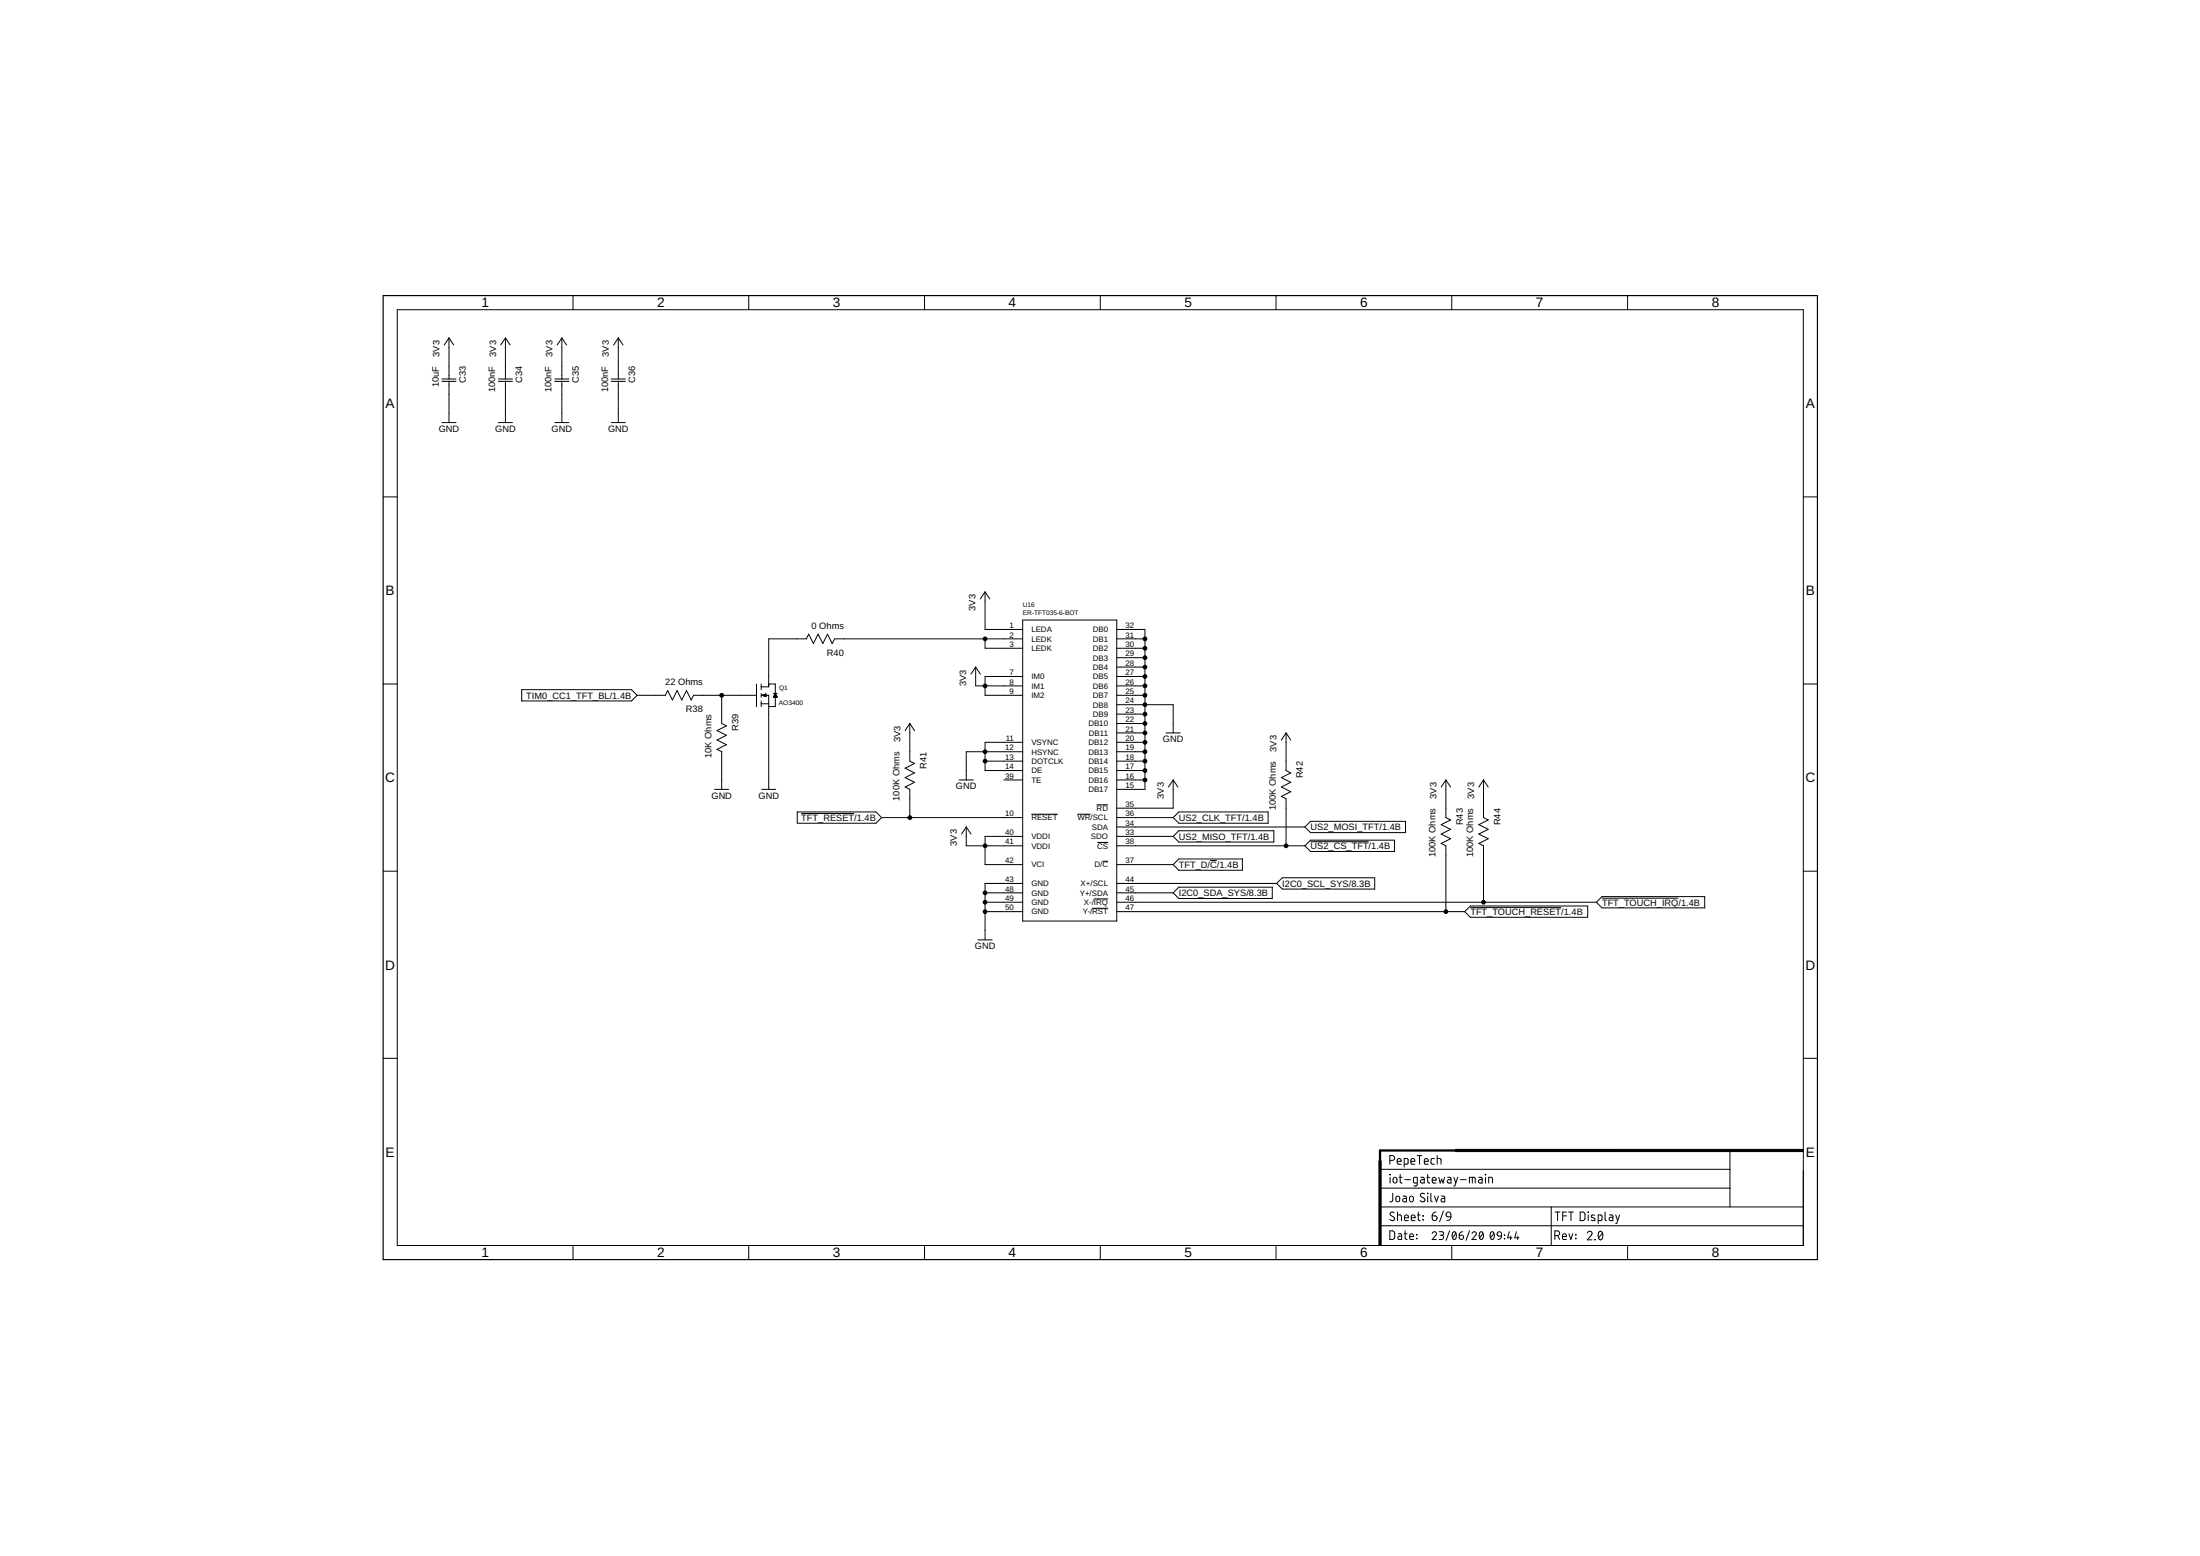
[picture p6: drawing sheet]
<svg xmlns="http://www.w3.org/2000/svg" width="594mm" height="420mm" viewBox="0 0 594 420" stroke-linecap="round" stroke-linejoin="round" font-family="sans-serif">
<g fill="none" stroke="#000" stroke-width=".27">
<path d="M154.7 79.8v3.8M202.2 79.8v3.8M249.7 79.8v3.8M297.1 79.8v3.8M344.6 79.8v3.8M392 79.8v3.8M439.5 79.8v3.8M107.3 83.6h379.7v252.7h-379.7zM121.2 91.2v11.1M121.2 91.2l1.3 2M121.2 91.2l-1.2 2M136.5 91.2v11.1"/>
<path d="M136.5 91.2l1.3 2M136.5 91.2l-1.3 2M151.7 91.2v11.1M151.7 91.2l1.3 2M151.7 91.2l-1.2 2M167 91.2v11.1M167 91.2l1.2 2M167 91.2l-1.3 2M119.3 102.3h3.8M119.3 103h3.8M119.3 114.1h3.8M121.2 103v11.1"/>
<path d="M134.6 102.3h3.8M134.6 103h3.8M134.6 114.1h3.8M136.5 103v11.1M149.8 102.3h3.8M149.8 103h3.8M149.8 114.1h3.8M151.7 103v11.1M165.1 102.3h3.8M165.1 103h3.8M165.1 114.1h3.8M167 103v11.1"/>
<path d="M103.5 134.2h3.8M487 134.2h3.8M266 159.8v10.2h10.2M266 159.8l1.3 1.9M266 159.8l-1.3 1.9M266 172.5v2.5h10.2M276.2 167.4h25.4v81.3h-25.4zM276.2 172.5h-50.8l-.7 1.3-1.2-2.6-1.3 2.6-1.3-2.6-1.3 2.6-1.2-2.6-.7 1.3h-10.1v13h-2.1M301.6 170h7.6v43.1h-7.6M301.6 172.5h7.6M301.6 175h7.6M301.6 177.6h7.6"/>
<path d="M103.5 184.7h3.8M140.9 186.2h29.6l1.5 1.5-1.5 1.6h-29.6zM172 187.7h7.7l.6-1.2 1.3 2.5 1.2-2.5 1.3 2.5 1.3-2.5 1.2 2.5 .7-1.3h17M194.9 187.7v7.7l1.3 .6-2.6 1.3 2.6 1.2-2.6 1.3 2.6 1.3-2.6 1.3 1.3 .6v10.1M204.3 184.7v6.1M205.5 184.7v1.5M205.5 187.2v1.1M205.5 189.3v1.5M205.5 190h2.1M205.6 187.7h2v25.4M205.8 187.7l1-.3v.7zM206.1 187.7h.7"/>
<path d="M206.2 187.9h.6M206.4 187.5h.4M206.5 188h.3M206.7 187.4h.1M207.6 184.7h1.8v6.1h-1.8M208.9 187.2h1M208.9 188.1h.9M209 188h.8M209 187.9h.7M209.1 187.8h.5M209.2 187.7h.4M209.2 187.5h.3"/>
<path d="M209.3 187.4h.1M209.3 187.3h.1M209.4 187.2l.5 1.1h-1zM245.7 195.4l1.3 1.9M245.7 195.4l-1.3 1.9M245.7 195.4v10.1l1.3 .7-2.6 1.2 2.6 1.3-2.6 1.3 2.6 1.2-2.6 1.3 1.3 .6v7.7M263.5 180.1v5.1h12.7M263.5 180.1l1.2 1.9M263.5 180.1l-1.3 1.9M276.2 182.7h-10.2v5h10.2M301.6 182.7h7.6M301.6 185.2h7.6"/>
<path d="M301.6 187.7h7.6M301.6 180.1h7.6M301.6 190.3h15.2v7.6M301.6 192.8h7.6M301.6 195.4h7.6M301.6 197.9h7.6M314.9 197.9h3.8M347.3 197.9v10.2l1.3 .6-2.6 1.3 2.6 1.2-2.6 1.3 2.6 1.3-2.6 1.3 1.3 .6v12.7M347.3 197.9l1.3 1.9M347.3 197.9l-1.3 1.9M487 184.7h3.8M193 213.1h3.8"/>
<path d="M205.7 213.1h3.8M215.3 219.2h21.2l1.6 1.6-1.6 1.5h-21.2zM216.4 219.7h14.3M259 210.6h3.8M266 205.5h10.2M271.1 210.6h5.1M276.2 200.4h-10.2v7.7h10.2M276.2 203h-15.3v7.6M278.5 219.9h7.1M290.9 219.9h3.6M296.1 217.3h3.1M301.6 200.4h7.6"/>
<path d="M301.6 203h7.6M301.6 205.5h7.6M301.6 208.1h7.6M301.6 210.6h7.6M316.8 210.6v7.6h-15.2M316.8 210.6l1.3 1.9M316.8 210.6l-1.3 1.9M318.3 219.2h24.1v3.1h-24.1l-1.5-1.5zM390.4 210.6v10.2l1.3 .6-2.5 1.3 2.5 1.2-2.5 1.3 2.5 1.3-2.5 1.3 1.2 .6v17.8M390.4 210.6l1.3 1.9M390.4 210.6l-1.2 1.9M400.6 210.6v10.2l1.3 .6-2.6 1.3 2.6 1.2-2.6 1.3 2.6 1.3-2.6 1.3 1.3 .6v15.2"/>
<path d="M400.6 210.6l1.3 1.9M400.6 210.6l-1.3 1.9M103.5 235.2h3.8M238.1 220.8h38.1M260.9 223.3v5.1h15.3M260.9 223.3l1.3 1.9M260.9 223.3l-1.2 1.9M276.2 225.8h-10.2v7.7h10.2M276.2 238.5h-10.2v15.3M296.3 227.5h2.9M297.7 232.6h1.5M301.6 220.8h15.2"/>
<path d="M301.6 223.3h50.8M301.6 225.8h15.2M301.6 233.5h15.2M301.6 228.4h50.8M301.6 238.5h43.1M318.3 231.9h17.2v3.1h-17.2l-1.5-1.5zM318.3 224.3h25.7v3.1h-25.7l-1.5-1.6zM318.3 239.6h25.3v3h-25.3l-1.5-1.5zM326.8 232.4h1.8M346.3 237h24.9v3.1h-24.9l-1.6-1.6zM353.9 221.8h25.6v3h-25.6l-1.5-1.5zM353.9 226.9h22.7v3h-22.7l-1.5-1.5z"/>
<path d="M353.9 227.3h15.7M487 235.2h3.8M264.1 253.8h3.8M266 241.1h10.2M266 243.6h10.2M266 246.2h10.2M295 245.3h4.2M295.4 242.7h3.8M301.6 241.1h15.2M301.6 243.6h129.5M301.6 246.2h93.9M397 244.6h31.7v3.1h-31.7l-1.5-1.5z"/>
<path d="M397 245.1h24.6M432.6 242.1h27.7v3.1h-27.7l-1.5-1.6zM432.6 242.5h20.6M103.5 285.8h3.8M487 285.8h3.8M372.7 315.7h94.4M375.3 313.3h.7a.65 .65 0 0 0 .6-.6 .65 .65 0 0 0-.6-.7h-.7v2.4M375.3 317.1l.1 .1zM375.4 317.9v1.5M376.3 318.1l.5-.2a.92 .92 0 0 1 .2 1.5l-.7-.1zM377.3 313.6h1.1a.56 .56 0 0 0-.4-.8 .56 .56 0 0 0-.7 .5l.1 1 1 .1M377.8 317.9h.8"/>
<path d="M378.1 317.1v2.1l.5 .2M379.2 314.4l.8-.1 .2-.2v-.9l-.2-.4h-.8v2.4M379.3 318.5h1.6M381 313.6h1a.55 .55 0 0 0-.3-.8 .55 .55 0 0 0-.7 .5l.1 1 .9 .1M382.7 312h1.3M382.7 319.4h-.8l-.2-.2v-1.1l.2-.2h.8v1.9l-.2 .4h-.7M383.3 312v2.4M383.7 317.9h.6l.3 .4v1.1h-.6a.46 .46 0 0 1-.4-.4 .46 .46 0 0 1 .4-.5h.6M384.6 313.6h1.1a.55 .55 0 0 0-.4-.8 .55 .55 0 0 0-.7 .5l.1 1 1 .1M385.3 317.9h.8M385.5 317.1v2l.2 .2 .4 .1M386.8 318.7h1a.55 .55 0 0 0-.4-.8 .55 .55 0 0 0-.6 .5l.1 .9 .9 .1"/>
<path d="M387.3 312.8h-.6l-.3 .4 .1 1.1 .8 .1M388.1 312.8l.9 .1 .1 1.5M388.1 312v2.4M388.5 317.9l.4 1.5 .4-1 .4 1 .4-1.5M390.9 317.9h.7l.2 .2v1.3h-.6a.46 .46 0 0 1-.4-.4 .46 .46 0 0 1 .4-.5h.6M392.6 317.9l.5 1.5M393.6 317.9l-.7 2.3h-.3M394.4 318.5h1.5M396.8 319.4v-1.5l1.4 .1 .2 1.4M397.6 317.9v1.5M399.3 317.9h.7l.2 .2v1.3h-.5a.46 .46 0 0 1-.5-.4 .46 .46 0 0 1 .5-.5h.5M401.1 317.1l.1 .1z"/>
<path d="M401.1 317.9v1.5M402 319.4v-1.5l.9 .1 .1 1.4M467.1 310.7v15.2M154.7 336.3v3.8M202.2 336.3v3.8M249.7 336.3v3.8M297.1 336.3v3.8M344.6 336.3v3.8M372.7 331h114.3M372.7 325.9h114.3M372.7 320.8h94.4M375.3 332.4h.9l.4 .4v1.4l-.4 .5h-.9z"/>
<path d="M376.1 322.2v2l-.2 .2-.6 .1M376.5 327.5a.58 .58 0 0 0-.9-.1 .58 .58 0 0 0 0 .9l.7 .3a.58 .58 0 0 1 .1 .9 .58 .58 0 0 1-.9 0l-.2-.2M377.1 323.2l.4-.2a.92 .92 0 0 1 .2 1.5l-.6-.1zM377.4 328.1l.9 .1 .1 1.4M377.4 327.3v2.3M377.6 333.1l.6 .1 .3 .3v1.2h-.6a.46 .46 0 0 1-.4-.5 .46 .46 0 0 1 .4-.4h.6M378.9 323h.6l.3 .2v1.3h-.6a.46 .46 0 0 1-.5-.4 .46 .46 0 0 1 .5-.5h.6M379.2 333.1h.8M379.3 328.8h1a.54 .54 0 0 0-.4-.7 .54 .54 0 0 0-.6 .5l.1 .9 .9 .1M379.4 332.4v1.9l.2 .3 .4 .1M380.7 333.9h1a.54 .54 0 0 0-.4-.7 .54 .54 0 0 0-.6 .5l.1 .9 .9 .1M380.7 323.2l.5-.2a.92 .92 0 0 1 .2 1.5l-.7-.1z"/>
<path d="M381.1 328.8h1a.54 .54 0 0 0-.3-.7 .54 .54 0 0 0-.7 .5l.1 .9 .9 .1M382.5 334.4l.1 .1zM382.5 333.3l.1 .2zM382.7 328.1h.8M383 327.3v2.1l.5 .2M384.2 328.3l.2 .1zM384.2 329.3l.2 .1zM384.7 322.4a.58 .58 0 0 0-.9-.1 .58 .58 0 0 0 0 .9l.7 .4a.59 .59 0 0 1 .1 .8 .59 .59 0 0 1-.9 0l-.2-.2M385.5 322.2l.1 .1zM385.5 323v1.5M386.4 322.2v1.9l.4 .4M386.7 333.1a.58 .58 0 0 1 .9-.5 .58 .58 0 0 1 .1 .9l-1 1.2h1.2"/>
<path d="M386.7 328.3h.8a.66 .66 0 0 1 .5 .7 .66 .66 0 0 1-.6 .6 .66 .66 0 0 1-.7-.6zM387.4 323l.5 1.5 .5-1.5M387.8 327.3l-.7 .3-.4 .7M388.6 332.6h.8a.48 .48 0 0 1 .4 .5 .48 .48 0 0 1-.4 .4h-.5M389.2 333.5a.58 .58 0 0 1 .6 .6 .58 .58 0 0 1-.6 .6h-.6M389.2 323h.7l.2 .2v1.3h-.5a.46 .46 0 0 1-.5-.4 .46 .46 0 0 1 .5-.5h.5M389.8 327l-1.1 2.9M390.8 327.4l.6-.1 .4 .4v.9h-.8a.64 .64 0 0 1-.5-.5 .64 .64 0 0 1 .3-.7zM391.4 332.4l-.9 2.5M391.8 328.6l-.3 .7-.7 .3M392 336.3v3.8M392.4 332.7a.66 .66 0 0 1 .8 .2 .66 .66 0 0 1 .1 .8 .66 .66 0 0 1-.1 .7 .66 .66 0 0 1-.8 .2 1.64 1.64 0 0 1 0-1.9z"/>
<path d="M393.2 333.1l-1 1.1M394 333.5h.7a.59 .59 0 0 1 .5 .7 .59 .59 0 0 1-.6 .5 .59 .59 0 0 1-.6-.6zM395 332.6l-.7 .3-.3 .6M396.8 332.4l-.9 2.5M397.5 333.1a.58 .58 0 0 1 .8-.5 .58 .58 0 0 1 .2 .9l-1 1.2h1.2M399.7 332.7a.66 .66 0 0 1 .8 .2 .66 .66 0 0 1 .1 .8 .66 .66 0 0 1-.1 .7 .66 .66 0 0 1-.8 .2 1.64 1.64 0 0 1 0-1.9zM400.5 333.1l-1 1.1M402.6 332.7a.67 .67 0 0 1 .8 .2 .67 .67 0 0 1 .1 .8 .67 .67 0 0 1-.1 .7 .67 .67 0 0 1-.8 .2 1.64 1.64 0 0 1 0-1.9zM403.4 333.1l-.9 1.1M404.4 332.8l.4-.2 .5 .2 .1 1-1-.2-.1-.3zM405.4 333.8l-.2 .6-.7 .3M406.2 334.4l.1 .1z"/>
<path d="M406.2 333.5l.1 .1zM407.6 332.6l-.5 1.6h1.2M407.9 333.8v.9M409.5 332.6l-.5 1.6h1.2M409.9 333.8v.9M418.9 325.9v10.4M419.9 333.7h.6a.65 .65 0 0 0 .7-.7 .65 .65 0 0 0-.7-.6h-.6v2.3M419.9 327.3h1.4M420.6 327.3v2.3M420.6 333.7l.6 1M421.9 333.9h1.1a.54 .54 0 0 0-.4-.7 .54 .54 0 0 0-.7 .5l.1 .9 1 .1M422 328.3h1"/>
<path d="M423 327.3h-1v2.3M423.6 327.3h1.3M423.7 333.1l.5 1.6 .5-1.6M424.2 327.3v2.3M425.4 333.3l.2 .2zM425.4 334.4l.2 .1zM426.7 327.3h.9l.4 .4v1.3l-.4 .6h-.9zM428.6 333a.64 .64 0 0 1 .9-.5 .64 .64 0 0 1 .2 1l-1.1 1.3h1.3M428.8 327.3l.1 .1zM428.9 328.1v1.5M430.6 328.2l-.7-.1-.2 .4 1 .6v.4h-1M430.7 334.7l.1 .1z"/>
<path d="M431.6 329.6h.8l.2-.2v-1.1l-.2-.2h-.8v2.3M431.8 332.7a.62 .62 0 0 1 .8-.1 .62 .62 0 0 1 .2 .7 .99 .99 0 0 1-.8 1.5 1.7 1.7 0 0 1-.2-2.1zM432.7 333l-1 1.3M433.4 327.3l.1 2.1 .3 .2M434.6 328.1h.7l.2 .2v1.3h-.6a.46 .46 0 0 1-.4-.4 .46 .46 0 0 1 .4-.5h.6M436.3 328.1l.5 1.5M437.3 328.1l-.7 2.3h-.3M439.5 336.3v3.8"/>
</g>
<path d="M103.5 79.8h387.3v260.3h-387.3z" fill="none" stroke="#000" stroke-width=".32"/>
<path d="M372.4 313.5h.6v22.8h-.6zM393 310.4h94v.6h-94z" fill="#000" stroke="#000" stroke-width=".27"/>
<path d="M436.2 310.7h-63.5v3.8" fill="none" stroke="#000" stroke-width=".61"/>
<g fill="#000" stroke="#000" stroke-width=".27">
<circle cx="266" cy="172.5" r=".51"/>
<circle cx="309.2" cy="175" r=".51"/>
<circle cx="309.2" cy="177.6" r=".51"/>
<circle cx="309.2" cy="172.5" r=".51"/>
<circle cx="194.9" cy="187.7" r=".51"/>
<circle cx="266" cy="185.2" r=".51"/>
<circle cx="309.2" cy="195.4" r=".51"/>
<circle cx="309.2" cy="197.9" r=".51"/>
<circle cx="309.2" cy="187.7" r=".51"/>
<circle cx="309.2" cy="192.8" r=".51"/>
<circle cx="309.2" cy="182.7" r=".51"/>
<circle cx="309.2" cy="190.3" r=".51"/>
<circle cx="309.2" cy="185.2" r=".51"/>
<circle cx="309.2" cy="180.1" r=".51"/>
<circle cx="266" cy="203" r=".51"/>
<circle cx="266" cy="205.5" r=".51"/>
<circle cx="309.2" cy="200.4" r=".51"/>
<circle cx="309.2" cy="205.5" r=".51"/>
<circle cx="309.2" cy="203" r=".51"/>
<circle cx="309.2" cy="210.6" r=".51"/>
<circle cx="309.2" cy="208.1" r=".51"/>
<circle cx="245.7" cy="220.8" r=".51"/>
<circle cx="266" cy="228.4" r=".51"/>
<circle cx="347.3" cy="228.4" r=".51"/>
<circle cx="266" cy="243.6" r=".51"/>
<circle cx="266" cy="241.1" r=".51"/>
<circle cx="266" cy="246.2" r=".51"/>
<circle cx="390.4" cy="246.2" r=".51"/>
<circle cx="400.6" cy="243.6" r=".51"/>
</g>
<g font-size="3.7">
<text x="130" y="83">1</text>
<text x="177.4" y="83">2</text>
<text x="224.9" y="83">3</text>
<text x="272.4" y="83">4</text>
<text x="319.8" y="83">5</text>
<text x="367.3" y="83">6</text>
<text x="414.8" y="83">7</text>
<text x="462.2" y="83">8</text>
<text x="104.1" y="110.2">A</text>
<text x="487.6" y="110.2">A</text>
<text x="104.1" y="160.7">B</text>
<text x="487.6" y="160.7">B</text>
<text x="104" y="211.3">C</text>
<text x="487.5" y="211.3">C</text>
<text x="104" y="261.8">D</text>
<text x="487.5" y="261.8">D</text>
<text x="104.1" y="312.3">E</text>
<text x="487.6" y="312.3">E</text>
<text x="130" y="339.5">1</text>
<text x="177.4" y="339.5">2</text>
<text x="224.9" y="339.5">3</text>
<text x="272.4" y="339.5">4</text>
<text x="319.8" y="339.5">5</text>
<text x="367.3" y="339.5">6</text>
<text x="414.8" y="339.5">7</text>
<text x="462.2" y="339.5">8</text>
</g>
<g font-size="2.5">
<text x="118.7" y="96.3" transform="rotate(-90 118.7 96.3)">3V3</text>
<text x="133.9" y="96.3" transform="rotate(-90 133.9 96.3)">3V3</text>
<text x="149.2" y="96.3" transform="rotate(-90 149.2 96.3)">3V3</text>
<text x="164.4" y="96.3" transform="rotate(-90 164.4 96.3)">3V3</text>
<text x="118.5" y="104.6" transform="rotate(-90 118.5 104.6)">10uF</text>
<text x="125.8" y="103.5" transform="rotate(-90 125.8 103.5)">C33</text>
<text x="133.7" y="106" transform="rotate(-90 133.7 106)">100nF</text>
<text x="141" y="103.5" transform="rotate(-90 141 103.5)">C34</text>
<text x="148.9" y="106" transform="rotate(-90 148.9 106)">100nF</text>
<text x="156.3" y="103.5" transform="rotate(-90 156.3 103.5)">C35</text>
<text x="164.2" y="106" transform="rotate(-90 164.2 106)">100nF</text>
<text x="171.5" y="103.5" transform="rotate(-90 171.5 103.5)">C36</text>
<text x="118.5" y="116.6">GND</text>
<text x="133.7" y="116.6">GND</text>
<text x="148.9" y="116.6">GND</text>
<text x="164.2" y="116.6">GND</text>
<text x="263.5" y="164.9" transform="rotate(-90 263.5 164.9)">3V3</text>
<text x="219.1" y="169.7">0 Ohms</text>
<text x="223.3" y="177.1">R40</text>
<text x="179.7" y="185">22 Ohms</text>
<text x="260.9" y="185.2" transform="rotate(-90 260.9 185.2)">3V3</text>
<text x="142.1" y="188.6">TIM0_CC1_TFT_BL/1.4B</text>
<text x="185.2" y="192.3">R38</text>
<text x="199.4" y="197.4" transform="rotate(-90 199.4 197.4)">R39</text>
<text x="243.1" y="200.5" transform="rotate(-90 243.1 200.5)">3V3</text>
<text x="314" y="200.5">GND</text>
<text x="344.7" y="203" transform="rotate(-90 344.7 203)">3V3</text>
<text x="192.1" y="204.7" transform="rotate(-90 192.1 204.7)">10K Ohms</text>
<text x="250.2" y="207.6" transform="rotate(-90 250.2 207.6)">R41</text>
<text x="192.1" y="215.7">GND</text>
<text x="204.8" y="215.7">GND</text>
<text x="258.2" y="213.1">GND</text>
<text x="314.3" y="215.7" transform="rotate(-90 314.3 215.7)">3V3</text>
<text x="351.8" y="210.1" transform="rotate(-90 351.8 210.1)">R42</text>
<text x="387.9" y="215.7" transform="rotate(-90 387.9 215.7)">3V3</text>
<text x="398.1" y="215.7" transform="rotate(-90 398.1 215.7)">3V3</text>
<text x="216.4" y="221.7">TFT_RESET/1.4B</text>
<text x="242.9" y="216.2" transform="rotate(-90 242.9 216.2)">100K Ohms</text>
<text x="318.3" y="221.7">US2_CLK_TFT/1.4B</text>
<text x="344.5" y="218.8" transform="rotate(-90 344.5 218.8)">100K Ohms</text>
<text x="318.3" y="226.7">US2_MISO_TFT/1.4B</text>
<text x="353.9" y="224.2">US2_MOSI_TFT/1.4B</text>
<text x="395" y="222.8" transform="rotate(-90 395 222.8)">R43</text>
<text x="405.2" y="222.8" transform="rotate(-90 405.2 222.8)">R44</text>
<text x="258.4" y="228.4" transform="rotate(-90 258.4 228.4)">3V3</text>
<text x="353.9" y="229.3">US2_CS_TFT/1.4B</text>
<text x="387.7" y="231.5" transform="rotate(-90 387.7 231.5)">100K Ohms</text>
<text x="397.8" y="231.5" transform="rotate(-90 397.8 231.5)">100K Ohms</text>
<text x="318.3" y="234.4">TFT_D/C/1.4B</text>
<text x="346.3" y="239.4">I2C0_SCL_SYS/8.3B</text>
<text x="318.3" y="242">I2C0_SDA_SYS/8.3B</text>
<text x="432.6" y="244.5">TFT_TOUCH_IRQ/1.4B</text>
<text x="397.1" y="247.1">TFT_TOUCH_RESET/1.4B</text>
<text x="263.2" y="256.3">GND</text>
</g>
<g font-size="2.1">
<text x="272.6" y="169.6">1</text>
<text x="272.6" y="172.2">2</text>
<text x="278.5" y="170.7">LEDA</text>
<text x="278.5" y="173.3">LEDK</text>
<text x="295.1" y="170.7">DB0</text>
<text x="295.1" y="173.3">DB1</text>
<text x="303.9" y="169.6">32</text>
<text x="303.9" y="172.2">31</text>
<text x="272.6" y="174.7">3</text>
<text x="278.5" y="175.8">LEDK</text>
<text x="295.1" y="175.8">DB2</text>
<text x="295.1" y="178.4">DB3</text>
<text x="303.9" y="174.7">30</text>
<text x="303.9" y="177.2">29</text>
<text x="303.9" y="179.8">28</text>
<text x="272.6" y="182.3">7</text>
<text x="272.6" y="184.9">8</text>
<text x="278.5" y="183.4">IM0</text>
<text x="278.5" y="186">IM1</text>
<text x="295.1" y="180.9">DB4</text>
<text x="295.1" y="183.4">DB5</text>
<text x="295.1" y="186">DB6</text>
<text x="303.9" y="182.3">27</text>
<text x="303.9" y="184.9">26</text>
<text x="272.6" y="187.4">9</text>
<text x="278.5" y="188.5">IM2</text>
<text x="295.1" y="188.5">DB7</text>
<text x="295.1" y="191.1">DB8</text>
<text x="303.9" y="187.4">25</text>
<text x="303.9" y="189.9">24</text>
<text x="293.9" y="196.1">DB10</text>
<text x="295.1" y="193.6">DB9</text>
<text x="303.9" y="192.5">23</text>
<text x="303.9" y="195">22</text>
<text x="303.9" y="197.6">21</text>
<text x="271.5" y="202.6">12</text>
<text x="271.6" y="200.1">11</text>
<text x="278.5" y="201.2">VSYNC</text>
<text x="278.5" y="203.8">HSYNC</text>
<text x="293.9" y="201.2">DB12</text>
<text x="293.9" y="203.8">DB13</text>
<text x="294" y="198.7">DB11</text>
<text x="303.9" y="200.1">20</text>
<text x="303.9" y="202.6">19</text>
<text x="271.5" y="205.2">13</text>
<text x="271.5" y="207.7">14</text>
<text x="278.5" y="206.3">DOTCLK</text>
<text x="278.5" y="208.8">DE</text>
<text x="293.9" y="206.3">DB14</text>
<text x="293.9" y="208.8">DB15</text>
<text x="303.9" y="205.2">18</text>
<text x="303.9" y="207.7">17</text>
<text x="271.5" y="210.3">39</text>
<text x="278.5" y="211.4">TE</text>
<text x="293.9" y="211.4">DB16</text>
<text x="293.9" y="213.9">DB17</text>
<text x="303.9" y="210.3">16</text>
<text x="303.9" y="212.8">15</text>
<text x="271.5" y="220.4">10</text>
<text x="278.5" y="221.5">RESET</text>
<text x="290.9" y="221.5">WR/SCL</text>
<text x="296.1" y="219">RD</text>
<text x="303.9" y="217.9">35</text>
<text x="303.9" y="220.4">36</text>
<text x="271.5" y="225.5">40</text>
<text x="278.5" y="226.6">VDDI</text>
<text x="294.6" y="226.6">SDO</text>
<text x="294.8" y="224.1">SDA</text>
<text x="303.9" y="223">34</text>
<text x="303.9" y="225.5">33</text>
<text x="271.5" y="228">41</text>
<text x="271.5" y="233.1">42</text>
<text x="278.5" y="229.1">VDDI</text>
<text x="296.3" y="229.1">CS</text>
<text x="303.9" y="233.1">37</text>
<text x="303.9" y="228">38</text>
<text x="271.5" y="238.2">43</text>
<text x="278.5" y="234.2">VCI</text>
<text x="278.5" y="239.3">GND</text>
<text x="291.8" y="239.3">X+/SCL</text>
<text x="295.5" y="234.2">D/C</text>
<text x="303.9" y="238.2">44</text>
<text x="271.5" y="240.7">48</text>
<text x="271.5" y="243.3">49</text>
<text x="271.5" y="245.8">50</text>
<text x="278.5" y="241.8">GND</text>
<text x="278.5" y="244.4">GND</text>
<text x="291.6" y="241.8">Y+/SDA</text>
<text x="292.7" y="244.4">X-/IRQ</text>
<text x="303.9" y="240.7">45</text>
<text x="303.9" y="243.3">46</text>
<text x="303.9" y="245.8">47</text>
<text x="278.5" y="246.9">GND</text>
<text x="292.4" y="246.9">Y-/RST</text>
</g>
<g font-size="1.8">
<text x="276.2" y="166.2">ER-TFT035-6-BOT</text>
<text x="276.2" y="163.9">U16</text>
<text x="210.3" y="190.4">AO3400</text>
<text x="210.4" y="186.2">Q1</text>
</g>
</svg>
